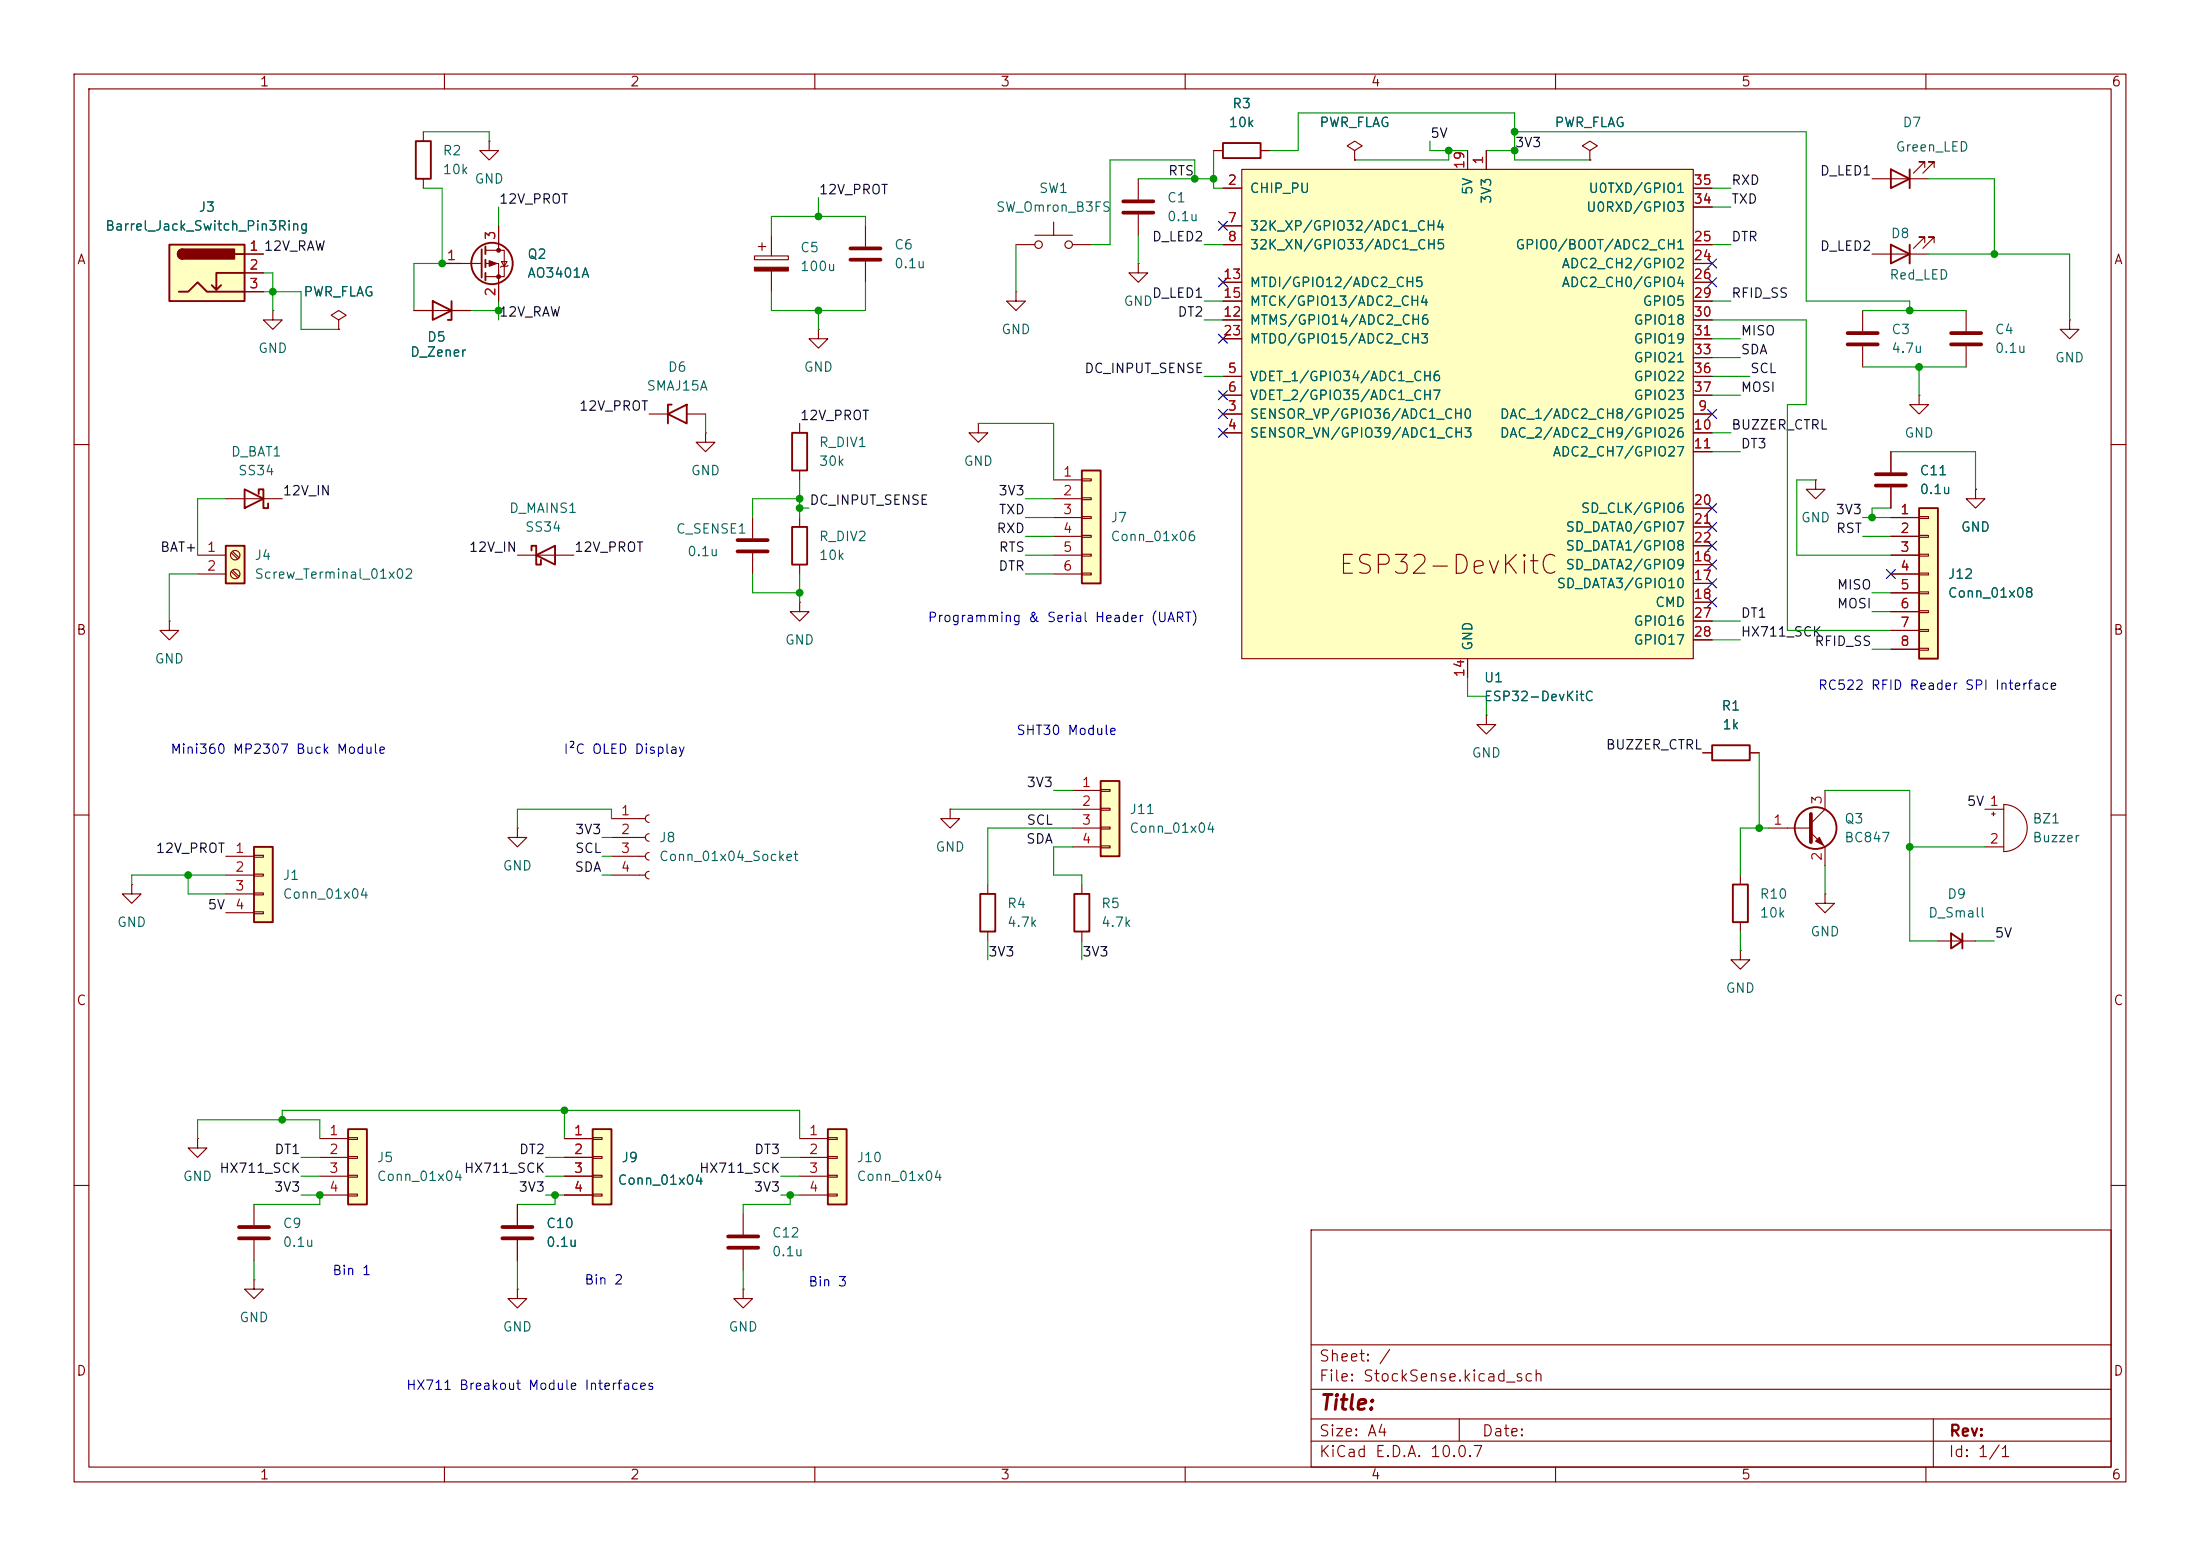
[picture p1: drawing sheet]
<svg xmlns="http://www.w3.org/2000/svg" width="297mm" height="210mm" viewBox="0 0 297 210" stroke-linecap="round" stroke-linejoin="round" font-family="sans-serif">
<g fill="none" stroke="#840000" stroke-width=".15">
<path d="M10 10h277v190h-277zM12 12h273v186h-273zM60 10v2M110 10v2M160 10v2M210 10v2M260 10v2M10 60h2M285 60h2M10 110h2M268 109.2h2.5M268 114.3h2.5"/>
<path d="M268.9 109.9h.5M269.1 109.6v.5M270.5 108.6a3.2 3.2 0 0 1 3.2 3.2 3.2 3.2 0 0 1-3.2 3.1zM285 110h2M10 160h2M69.8 162.6v2.8M69.8 167.4v2.8M177 166h108v32h-108zM285 160h2M60 198v2M110 198v2M160 198v2"/>
<path d="M177 194.5h108M177 191.5h108M177 187.5h108M177 181.5h108M197 191.5v3M210 198v2M260 198v2M261 191.5v6.5"/>
</g>
<path d="M67.8 165.6h4.1M67.8 167.1h4.1" fill="none" stroke="#840000" stroke-width=".51"/>
<path d="M167.6 22.9h61v66h-61z" fill="#ffffc2"/>
<g fill="none" stroke="#840000" stroke-width=".15">
<path d="M165.1 25.4h2.5M165.1 30.5h2.5M165.1 33h2.5M165.1 38.1h2.5M167.6 22.9h61v66h-61zM182.9 20.3l1-.6-1-.6-1 .6 1 .6v1.3M182.9 21.6h.1M198.1 20.3v2.6M200.7 20.3v2.6M228.6 25.4h2.5M228.6 33h2.5M228.6 38.1h2.5"/>
<path d="M228.6 35.6h2.5M228.6 27.9h2.5M107.9 57.2v1.2M165.1 55.9h2.5M165.1 58.4h2.5M165.1 50.8h2.5M165.1 53.3h2.5M165.1 43.2h2.5M165.1 40.6h2.5M165.1 45.7h2.5M228.6 55.9h2.5M228.6 58.4h2.5"/>
<path d="M228.6 50.8h2.5M228.6 53.3h2.5M228.6 43.2h2.5M228.6 40.6h2.5M228.6 45.7h2.5M228.6 48.3h2.5M101.6 69.9v2.7M101.6 74.7v2.8M107.9 63.5v1.3M107.9 69.9v1.2M107.9 76.2v1.3M228.6 61h2.5"/>
<path d="M228.6 76.2h2.5M228.6 78.7h2.5M228.6 68.6h2.5M228.6 71.1h2.5M228.6 73.7h2.5M255.3 61v2.8M255.3 65.8v2.8M266.7 66v1.3h1.3l-1.3 1.3-1.3-1.3h1.3M266.7 66h.1M107.9 81.3v1.3h1.3l-1.3 1.2-1.2-1.2h1.2M107.9 81.3h.1M198.1 88.9v2.5"/>
<path d="M228.6 81.3h2.5M228.6 83.8h2.5M228.6 86.4h2.5M69.8 174v1.3h1.3l-1.3 1.2-1.2-1.2h1.2M69.8 174h.1"/>
</g>
<path d="M106.9 58.4h2.1v5.1h-2.1zM106.9 71.1h2.1v5.1h-2.1z" fill="none" stroke="#840000" stroke-width=".25"/>
<path d="M99.6 72.9h4M99.6 74.4h4M253.2 64h4.1M253.2 65.5h4.1" fill="none" stroke="#840000" stroke-width=".51"/>
<path d="M30.5 73.7h2.5v5h-2.5z" fill="#ffffc2"/>
<path d="M30.5 73.7h2.5v5h-2.5z" fill="none" stroke="#840000" stroke-width=".25"/>
<g fill="none" stroke="#840000" stroke-width=".15">
<path d="M116.8 30.5v2.8M116.8 35.3v2.8M214.6 20.3l1-.6-1-.6-1 .6 1 .6v1.3M214.6 21.6h.1M110.5 44.5v1.2h1.3l-1.3 1.3-1.3-1.3h1.3M110.5 44.5h.1M26.7 74.9h3.8M26.7 77.5h3.8M31.2 74.6l.9 .8M31.2 77.1l.9 .9M31.4 74.4l.9 .9M31.4 77l.9 .8"/>
<circle cx="31.7" cy="77.5" r=".63"/>
<circle cx="31.7" cy="74.9" r=".63"/>
</g>
<path d="M114.8 33.5h4.1M114.8 35.1h4.1" fill="none" stroke="#840000" stroke-width=".51"/>
<path d="M148.6 105.4h2.5v10.2h-2.5z" fill="#ffffc2"/>
<path d="M90.2 55.9l2.5-1.3v2.6zM90.7 54.6h-.5v2.6M148.6 105.4h2.5v10.2h-2.5z" fill="none" stroke="#840000" stroke-width=".25"/>
<g fill="none" stroke="#840000" stroke-width=".15">
<path d="M101.9 34.5h4.5v.6h-4.5zM102.4 33.3h1M102.9 32.8v1M104.1 31.8v2.7M104.1 36.6v2.8M87.6 55.9h2.6M92.7 55.9h2.5M95.2 58.4v1.3h1.3l-1.3 1.3-1.2-1.3h1.2M95.2 58.4h.1M144.8 106.7h3.8M144.8 109.2h3.8M144.8 111.8h3.8"/>
<path d="M144.8 114.3h3.8M148.6 106.6h1.3v.2h-1.3zM148.6 109.1h1.3v.2h-1.3zM148.6 111.6h1.3v.3h-1.3zM148.6 114.2h1.3v.2h-1.3z"/>
</g>
<path d="M101.9 36.1h4.5v.5h-4.5z" fill="#840000" stroke="#840000" stroke-width=".15"/>
<path d="M259.1 68.6h2.5v20.3h-2.5z" fill="#ffffc2"/>
<path d="M259.1 68.6h2.5v20.3h-2.5z" fill="none" stroke="#840000" stroke-width=".25"/>
<g fill="none" stroke="#840000" stroke-width=".15">
<path d="M245.1 64.8v1.2h1.3l-1.3 1.3-1.3-1.3h1.3M245.1 64.8h.1M255.3 69.9h3.8M255.3 72.4h3.8M255.3 74.9h3.8M255.3 77.5h3.8M259.1 69.7h1.2v.3h-1.2zM259.1 72.3h1.2v.2h-1.2zM259.1 74.8h1.2v.3h-1.2zM259.1 77.3h1.2v.3h-1.2zM259.1 79.9h1.2v.2h-1.2zM255.3 80h3.8"/>
<path d="M255.3 82.6h3.8M255.3 85.1h3.8M255.3 87.6h3.8M259.1 82.4h1.2v.3h-1.2zM259.1 85h1.2v.2h-1.2zM259.1 87.5h1.2v.3h-1.2zM17.8 119.4v1.3h1.2l-1.2 1.2-1.3-1.2h1.3M17.8 119.4h.1M82.5 110.5h4.6M82.5 113h4.6M82.5 115.6h4.6M82.5 118.1h4.6"/>
<path d="M87.6 110a.51 .51 0 0 0-.5 .5 .51 .51 0 0 0 .5 .5M87.6 112.5a.51 .51 0 0 0-.5 .5 .51 .51 0 0 0 .5 .5M87.6 115.1a.51 .51 0 0 0-.5 .5 .51 .51 0 0 0 .5 .5M87.6 117.6a.51 .51 0 0 0-.5 .5 .51 .51 0 0 0 .5 .5"/>
</g>
<path d="M34.3 114.3h2.5v10.2h-2.5z" fill="#ffffc2"/>
<path d="M255.3 22.9l2.5 1.2-2.5 1.3zM255.3 33l2.5 1.3-2.5 1.3zM257.8 22.9v2.5M257.8 33v2.6M34.3 114.3h2.5v10.2h-2.5z" fill="none" stroke="#840000" stroke-width=".25"/>
<g fill="none" stroke="#840000" stroke-width=".15">
<path d="M153.7 35.6v1.2h1.2l-1.2 1.3-1.3-1.3h1.3M153.7 35.6h.1M252.7 24.1h7.6M252.7 34.3h7.6M259.8 22.6v-.8h-.7h.7l-1.5 1.6M259.8 32.8v-.8h-.7h.7l-1.5 1.5M261.1 22.6v-.8h-.8h.8l-1.5 1.6M261.1 32.8v-.8h-.8h.8l-1.5 1.5M30.5 115.6h3.8M30.5 118.1h3.8M34.3 115.4h1.3v.3h-1.3zM34.3 118h1.3v.2h-1.3z"/>
<path d="M30.5 120.7h3.8M30.5 123.2h3.8M34.3 120.5h1.3v.3h-1.3zM34.3 123.1h1.3v.2h-1.3z"/>
</g>
<path d="M111.8 152.4h2.5v10.2h-2.5z" fill="#ffffc2"/>
<path d="M111.8 152.4h2.5v10.2h-2.5z" fill="none" stroke="#840000" stroke-width=".25"/>
<g fill="none" stroke="#840000" stroke-width=".15">
<path d="M251.5 41.9v2.8M251.5 46.7v2.8M200.7 96.5v1.3h1.2l-1.2 1.3-1.3-1.3h1.3M200.7 96.5h.1M69.8 111.8v1.2h1.3l-1.3 1.3-1.2-1.3h1.2M69.8 111.8h.1M107.9 153.7h3.9M107.9 156.2h3.9M107.9 158.8h3.9M111.8 153.5h1.2v.3h-1.2zM111.8 156.1h1.2v.2h-1.2zM111.8 158.6h1.2v.3h-1.2z"/>
<path d="M107.9 161.3h3.9M111.8 161.2h1.2v.2h-1.2z"/>
</g>
<path d="M249.4 45h4.1M249.4 46.5h4.1" fill="none" stroke="#840000" stroke-width=".51"/>
<path d="M146 63.5h2.6v15.2h-2.6z" fill="#ffffc2"/>
<path d="M58.4 40.6l2.6 1.3-2.6 1.3zM61 40.6v2.6h-.5M71.8 74.3v-.6h.6v2.5h.6v-.6M72.4 74.9l2.5-1.2v2.5zM146 63.5h2.6v15.2h-2.6zM231.1 100.6h5.1v2h-5.1zM145 120.7h2.1v5h-2.1zM263.4 126l1.5 1-1.5 1zM264.9 126v2" fill="none" stroke="#840000" stroke-width=".25"/>
<g fill="none" stroke="#840000" stroke-width=".15">
<path d="M137.2 39.4v1.2h1.2l-1.2 1.3-1.3-1.3h1.3M137.2 39.4h.1M55.9 41.9h7.6M132.1 57.2v1.2h1.2l-1.2 1.3-1.3-1.3h1.3M132.1 57.2h.1M259.1 53.3v1.3h1.2l-1.2 1.3-1.3-1.3h1.3M259.1 53.3h.1M265.4 41.9v2.8M265.4 46.7v2.8M279.4 43.2v1.3h1.3l-1.3 1.2-1.3-1.2h1.3M279.4 43.2h.1M69.8 74.9h7.7"/>
<path d="M142.2 64.8h3.8M142.2 67.3h3.8M142.2 69.9h3.8M142.2 72.4h3.8M142.2 74.9h3.8M142.2 77.5h3.8M146 64.6h1.3v.3h-1.3zM146 67.2h1.3v.2h-1.3zM146 69.7h1.3v.3h-1.3zM146 72.3h1.3v.2h-1.3zM146 74.8h1.3v.3h-1.3zM146 77.3h1.3v.3h-1.3z"/>
<path d="M128.3 109.2v1.3h1.2l-1.2 1.3-1.3-1.3h1.3M128.3 109.2h.1M146 119.4v1.3M229.9 101.6h1.2M236.2 101.6h1.3M146 125.7v1.3M261.6 127h5.1M26.7 153.7v1.2h1.2l-1.2 1.3-1.3-1.3h1.3M26.7 153.7h.1M34.3 172.7v1.3h1.3l-1.3 1.3-1.3-1.3h1.3M34.3 172.7h.1M34.3 162.6v2.8"/>
<path d="M34.3 167.4v2.8M100.3 163.8v2.8M100.3 168.7v2.8"/>
</g>
<path d="M263.4 45h4.1M263.4 46.5h4.1M32.3 165.6h4M32.3 167.1h4M98.3 166.9h4.1M98.3 168.4h4.1" fill="none" stroke="#840000" stroke-width=".51"/>
<path d="M22.9 33h10.1v7.6h-10.1z" fill="#ffffc2"/>
<g fill="none" stroke="#840000" stroke-width=".25">
<path d="M56.1 19.1h2.1v5h-2.1zM165.1 19.3h5.1v2h-5.1zM22.9 33h10.1v7.6h-10.1zM24.1 39.4h1.3l1.3-1.3 1.2 1.3h5.1M24.6 33.7a.64 .64 0 0 0-.6 .6 .64 .64 0 0 0 .6 .6M29.8 38.5l-.6 .6M31.7 34.3h1.3M33 36.8h-3.8v2.3l-.6-.6M65 33.7v3.8M65.5 33.3v1M65.5 35.1v1M65.5 36.8v1"/>
<path d="M33 66l2.6 1.3-2.6 1.3zM34.9 66.7v-.7h.7v2.6h.6v-.7M233.9 119.4h2.1v5.1h-2.1zM132.3 120.7h2.1v5h-2.1z"/>
<circle cx="66.4" cy="35.6" r="2.79"/>
<circle cx="245.1" cy="111.8" r="2.82"/>
</g>
<g fill="#840000" stroke="#840000" stroke-width=".25">
<path d="M24.2 33.8l.4-.1v1.2a.63 .63 0 0 1-.5-.4 .63 .63 0 0 1 .1-.7z"/>
<path d="M24.6 33.7h7v1.2h-7z"/>
</g>
<g fill="none" stroke="#840000" stroke-width=".15">
<path d="M57.1 17.8v1.3M66 19.1v1.2h1.3l-1.3 1.3-1.2-1.3h1.2M66 19.1h.1M33 34.3h2.6M33 36.8h2.6M33 39.4h2.6M57.1 24.1v1.3M59.7 35.6h5.3M65.5 33.8h2.6v3.5h-2.6M65.5 35.6h1.8v5M67.3 30.5v3.3M67.7 35.3h.8l-.4 .6z"/>
<path d="M68.6 35.8l-.1 .1h-.8l-.1 .2M137.2 33h2.5M139.7 31.8h5.1M142.2 30v1.8M144.8 33h2.5M153.7 24.1v2.8M153.7 29v2.8M163.8 20.3h1.3M170.2 20.3h1.2M36.8 41.9v1.3h1.3l-1.3 1.3-1.2-1.3h1.2M36.8 41.9h.1M45.7 43.2l1-.7-1-.6-1 .6 1 .7v1.3"/>
<path d="M45.7 44.5h.1M30.5 67.3h7.6M22.9 83.8v1.3h1.2l-1.2 1.3-1.3-1.3h1.3M22.9 83.8h.1M133.3 119.4v1.3M234.9 118.1v1.3M238.8 111.8h5.7M244.5 112.4l1.9 1.9v2.5M246.4 106.7v2.5l-1.9 1.9M133.3 125.7v1.3M234.9 128.3v1.2h1.3l-1.3 1.3-1.2-1.3h1.2M234.9 128.3h.1"/>
<path d="M234.9 124.5v1.2M246.4 120.7v1.2h1.2l-1.2 1.3-1.3-1.3h1.3M246.4 120.7h.1M100.3 174v1.3h1.3l-1.3 1.2-1.2-1.2h1.2M100.3 174h.1"/>
<circle cx="140.2" cy="33" r=".51"/>
<circle cx="144.3" cy="33" r=".51"/>
</g>
<path d="M151.6 27.2h4.1M151.6 28.7h4.1M244.5 109.9v3.8" fill="none" stroke="#840000" stroke-width=".51"/>
<g fill="#840000" stroke="#840000" stroke-width=".15">
<path d="M245.6 113l.5 1-1-.5z"/>
<path d="M66 35.2l1.1 .4-1.1 .3z"/>
<circle cx="67.3" cy="33.8" r=".25"/>
<circle cx="67.3" cy="37.3" r=".25"/>
</g>
<path d="M80 152.4h2.5v10.2h-2.5z" fill="#ffffc2"/>
<path d="M80 152.4h2.5v10.2h-2.5z" fill="none" stroke="#840000" stroke-width=".25"/>
<path d="M76.2 153.7h3.8M76.2 156.2h3.8M76.2 158.8h3.8M80 153.5h1.3v.3h-1.3zM80 156.1h1.3v.2h-1.3zM80 158.6h1.3v.3h-1.3zM76.2 161.3h3.8M80 161.2h1.3v.2h-1.3z" fill="none" stroke="#840000" stroke-width=".15"/>
<path d="M47 152.4h2.5v10.2h-2.5z" fill="#ffffc2"/>
<path d="M47 152.4h2.5v10.2h-2.5z" fill="none" stroke="#840000" stroke-width=".25"/>
<g fill="none" stroke="#840000" stroke-width=".15">
<path d="M33 34.3h2.6M33 36.8h2.6M33 39.4h2.6M59.7 35.6h2.5M67.3 30.5v2.5M67.3 38.1v2.5M163.8 20.3h1.3M165.1 25.4h2.5M165.1 30.5h2.5M165.1 33h2.5M165.1 38.1h2.5M170.2 20.3h1.2"/>
<path d="M182.9 21.6h.1M198.1 20.3v2.6M200.7 20.3v2.6M214.6 21.6h.1M228.6 25.4h2.5M228.6 33h2.5M228.6 38.1h2.5M228.6 35.6h2.5M228.6 27.9h2.5M45.7 44.5h.1M55.9 41.9h2.5M61 41.9h2.5"/>
<path d="M165.1 55.9h2.5M165.1 58.4h2.5M165.1 50.8h2.5M165.1 53.3h2.5M165.1 43.2h2.5M165.1 40.6h2.5M165.1 45.7h2.5M228.6 55.9h2.5M228.6 58.4h2.5M228.6 50.8h2.5M228.6 53.3h2.5M228.6 43.2h2.5"/>
<path d="M228.6 40.6h2.5M228.6 45.7h2.5M228.6 48.3h2.5M228.6 61h2.5M228.6 76.2h2.5M228.6 78.7h2.5M228.6 68.6h2.5M228.6 71.1h2.5M228.6 73.7h2.5M255.3 61v2.8M255.3 65.8v2.8M255.3 69.9h3.8"/>
<path d="M255.3 72.4h3.8M255.3 74.9h3.8M255.3 77.5h3.8M266.7 66h.1M198.1 88.9v2.5M228.6 81.3h2.5M228.6 83.8h2.5M228.6 86.4h2.5M255.3 80h3.8M255.3 82.6h3.8M255.3 85.1h3.8M255.3 87.6h3.8"/>
<path d="M229.9 101.6h1.2M236.2 101.6h1.3M43.2 153.7h3.8M43.2 156.2h3.8M43.2 158.8h3.8M47 153.5h1.3v.3h-1.3zM47 156.1h1.3v.2h-1.3zM47 158.6h1.3v.3h-1.3zM76.2 153.7h3.8M76.2 156.2h3.8M76.2 158.8h3.8M43.2 161.3h3.8"/>
<path d="M47 161.2h1.3v.2h-1.3zM69.8 162.6v2.8M69.8 167.4v2.8M76.2 161.3h3.8"/>
</g>
<g fill="none" stroke="#009600" stroke-width=".15">
<path d="M57.1 17.8h8.9v1.3M193 19.1v1.2h5.1M204.5 17.8h39.3v22.8h14v1.3M35.6 39.4h5v5.1h5.1M35.6 36.8h1.2v5.1M57.1 25.4h2.6v10.2M61 35.6h-5.1v6.3M67.3 27.9v2.6M110.5 26.7v2.5M116.8 38.1v3.8h-12.7v-2.5M116.8 30.5v-1.3h-12.7v2.6M137.2 33v6.4"/>
<path d="M153.7 24.1h10.1M153.7 31.8v3.8M161.3 24.1v-2.5h-11.4v11.4h-2.6M162.6 33h2.5M163.8 20.3v5.1h1.3M171.4 20.3h3.9v-5.1h29.2v6.4h10.1M195.6 20.3v1.3h-12.7M200.7 20.3h3.8M231.1 27.9h2.6M231.1 25.4h2.6M231.1 33h2.6M260.3 24.1h8.9v10.2"/>
<path d="M260.3 34.3h19.1v8.9M63.5 41.9h3.8M67.3 40.6v2.6M95.2 55.9v2.5M110.5 41.9v2.6M132.1 57.2h10.1v7.6M162.6 40.6h2.5M162.6 50.8h2.5M162.6 43.2h2.5M231.1 43.2h12.7v11.4h-2.5v30.5h14M231.1 40.6h2.6M231.1 50.8h5.1"/>
<path d="M231.1 53.3h3.8M231.1 48.3h3.8M231.1 45.7h3.8M231.1 58.4h2.6M251.5 49.5h13.9M251.5 41.9h13.9M259.1 49.5v3.8M26.7 77.5h-3.8v6.3M30.5 67.3h-3.8v7.6M101.6 77.5v2.5h6.3M107.9 68.6h1.3M107.9 64.8v5.1"/>
<path d="M107.9 77.5v3.8M107.9 67.3h-6.3v2.6M138.4 69.9h3.8M138.4 72.4h3.8M138.4 74.9h3.8M138.4 67.3h3.8M138.4 77.5h3.8M231.1 61h3.8M245.1 64.8h-2.5v10.1h12.7M251.5 69.9h3.8M251.5 72.4h3.8M255.3 68.6h-2.6v1.3"/>
<path d="M255.3 61h11.4v5M198.1 91.4v2.6h2.6v2.5M231.1 86.4h3.8M231.1 83.8h3.8M252.7 80h2.6M252.7 82.6h2.6M252.7 87.6h2.6M25.4 118.1v2.6h5.1M30.5 118.1h-12.7v1.3M81.3 118.1h1.2M81.3 113h1.2M81.3 115.6h1.2"/>
<path d="M82.5 110.5v-1.3h-12.7v2.6M128.3 109.2h16.5M142.2 106.7h2.6M144.8 111.8h-11.5v7.6M144.8 114.3h-2.6v3.8h3.8v1.3M237.5 101.6v10.2M238.8 111.8h-3.9v6.3M246.4 106.7h11.4v20.3h3.8M246.4 116.8v3.9M257.8 114.3h10.2M133.3 127v2.5M146 127v2.5"/>
<path d="M234.9 125.7v2.6M266.7 127h2.5M26.7 153.7v-2.6h16.5v2.6M38.1 151.1v-1.2h69.8v3.8M40.6 156.2h2.6M40.6 158.8h2.6M73.7 156.2h2.5M73.7 158.8h2.5M76.2 149.9v3.8M105.4 156.2h2.5M105.4 158.8h2.5M34.3 170.2v2.5"/>
<path d="M40.6 161.3h2.6v1.3h-8.9M69.8 170.2v3.8M73.7 161.3h2.5M74.9 161.3v1.3h-5.1M100.3 171.5v2.5M105.4 161.3h2.5M106.7 161.3v1.3h-6.4v1.2"/>
</g>
<g fill="none" stroke="#000084" stroke-width=".15">
<path d="M164.5 37.5l1.2 1.2M164.5 29.9l1.2 1.2M165.7 37.5l-1.2 1.2M165.7 29.9l-1.2 1.2M230.5 37.5l1.2 1.2M230.5 35l1.2 1.2M231.7 37.5l-1.2 1.2M231.7 35l-1.2 1.2M164.5 57.8l1.2 1.2M164.5 55.3l1.2 1.2M164.5 45.1l1.2 1.2M164.5 52.7l1.2 1.2"/>
<path d="M165.7 57.8l-1.2 1.2M165.7 55.3l-1.2 1.2M165.7 45.1l-1.2 1.2M165.7 52.7l-1.2 1.2M230.5 55.3l1.2 1.2M231.7 55.3l-1.2 1.2M230.5 68l1.2 1.2M230.5 70.5l1.2 1.2M230.5 73.1l1.2 1.2M230.5 75.6l1.2 1.2M230.5 78.1l1.2 1.2M231.7 68l-1.2 1.2"/>
<path d="M231.7 70.5l-1.2 1.2M231.7 73.1l-1.2 1.2M231.7 75.6l-1.2 1.2M231.7 78.1l-1.2 1.2M254.7 76.9l1.2 1.2M255.9 76.9l-1.2 1.2M230.5 80.7l1.2 1.2M231.7 80.7l-1.2 1.2"/>
</g>
<g fill="#009600" stroke="#009600" stroke-width=".14">
<circle cx="252.7" cy="69.9" r=".46"/>
<circle cx="257.8" cy="41.9" r=".46"/>
<circle cx="269.2" cy="34.3" r=".46"/>
<circle cx="259.1" cy="49.5" r=".46"/>
<circle cx="257.8" cy="114.3" r=".46"/>
<circle cx="237.5" cy="111.8" r=".46"/>
<circle cx="163.8" cy="24.1" r=".46"/>
<circle cx="204.5" cy="17.8" r=".46"/>
<circle cx="204.5" cy="20.3" r=".46"/>
<circle cx="195.6" cy="20.3" r=".46"/>
<circle cx="161.3" cy="24.1" r=".46"/>
<circle cx="59.7" cy="35.6" r=".46"/>
<circle cx="36.8" cy="39.4" r=".46"/>
<circle cx="67.3" cy="41.9" r=".46"/>
<circle cx="38.1" cy="151.1" r=".46"/>
<circle cx="76.2" cy="149.9" r=".46"/>
<circle cx="25.4" cy="118.1" r=".46"/>
<circle cx="110.5" cy="41.9" r=".46"/>
<circle cx="110.5" cy="29.2" r=".46"/>
<circle cx="107.9" cy="68.6" r=".46"/>
<circle cx="107.9" cy="80" r=".46"/>
<circle cx="107.9" cy="67.3" r=".46"/>
<circle cx="74.9" cy="161.3" r=".46"/>
<circle cx="43.2" cy="161.3" r=".46"/>
<circle cx="106.7" cy="161.3" r=".46"/>
</g>
<text font-size="2.5" fill="#840000" x="180.5" y="78.1">ESP32-DevKitC</text>
<text font-size="2" fill="#840000" x="178" y="190.8">Title:</text>
<g font-size="1.5" fill="#840000">
<text x="178" y="184.1">Sheet: /</text>
<text x="178" y="186.8">File: StockSense.kicad_sch</text>
<text x="178" y="197">KiCad E.D.A. 10.0.7</text>
<text x="178" y="194.2">Size: A4</text>
<text x="200" y="194.2">Date:</text>
<text x="263" y="197">Id: 1/1</text>
<text x="263" y="194.2">Rev:</text>
</g>
<g font-size="1.3" fill="#840000">
<text x="35" y="12">1</text>
<text x="85" y="12">2</text>
<text x="135" y="12">3</text>
<text x="185" y="12">4</text>
<text x="235" y="12">5</text>
<text x="285" y="12">6</text>
<text x="10.3" y="36">A</text>
<text x="285.3" y="36">A</text>
<text x="10.2" y="86">B</text>
<text x="285.2" y="86">B</text>
<text x="10.2" y="136">C</text>
<text x="285.2" y="136">C</text>
<text x="10.2" y="186">D</text>
<text x="285.2" y="186">D</text>
<text x="35" y="200">1</text>
<text x="85" y="200">2</text>
<text x="135" y="200">3</text>
<text x="185" y="200">4</text>
<text x="235" y="200">5</text>
<text x="285" y="200">6</text>
</g>
<g font-size="1.3" fill="#006464">
<text x="165.8" y="17.5">10k</text>
<text x="166.3" y="14.9">R3</text>
<text x="178" y="17.5">PWR_FLAG</text>
<text x="209.8" y="17.5">PWR_FLAG</text>
<text x="256.8" y="17.5">D7</text>
<text x="59.7" y="21.3">R2</text>
<text x="59.7" y="23.8">10k</text>
<text x="255.8" y="20.8">Green_LED</text>
<text x="26.7" y="28.9">J3</text>
<text x="64" y="25.1">GND</text>
<text x="134.4" y="28.9">SW_Omron_B3FS</text>
<text x="140.2" y="26.4">SW1</text>
<text x="157.5" y="27.6">C1</text>
<text x="168.6" y="26.4">CHIP_PU</text>
<text x="199.1" y="26.4" transform="rotate(-90 199.1 26.4)">5V</text>
<text x="201.6" y="27.6" transform="rotate(-90 201.6 27.6)">3V3</text>
<text x="214.1" y="28.9">U0RXD/GPIO3</text>
<text x="214.4" y="26.4">U0TXD/GPIO1</text>
<text x="14.1" y="31.4">Barrel_Jack_Switch_Pin3Ring</text>
<text x="71.1" y="35.3">Q2</text>
<text x="107.9" y="34.4">C5</text>
<text x="120.6" y="34">C6</text>
<text x="157.5" y="30.2">0.1u</text>
<text x="168.6" y="31.4">32K_XP/GPIO32/ADC1_CH4</text>
<text x="168.6" y="34">32K_XN/GPIO33/ADC1_CH5</text>
<text x="204.5" y="34">GPIO0/BOOT/ADC2_CH1</text>
<text x="255.2" y="32.5">D8</text>
<text x="40.9" y="40.3">PWR_FLAG</text>
<text x="71.1" y="37.8">AO3401A</text>
<text x="107.9" y="36.9">100u</text>
<text x="120.6" y="36.5">0.1u</text>
<text x="151.6" y="41.6">GND</text>
<text x="168.6" y="39.1">MTDI/GPIO12/ADC2_CH5</text>
<text x="168.6" y="41.6">MTCK/GPIO13/ADC2_CH4</text>
<text x="210.7" y="36.5">ADC2_CH2/GPIO2</text>
<text x="210.7" y="39.1">ADC2_CH0/GPIO4</text>
<text x="221.7" y="41.6">GPIO5</text>
<text x="255" y="38">Red_LED</text>
<text x="34.8" y="48">GND</text>
<text x="57.6" y="46.4">D5</text>
<text x="135.1" y="45.4">GND</text>
<text x="168.6" y="44.1">MTMS/GPIO14/ADC2_CH6</text>
<text x="168.6" y="46.7">MTDO/GPIO15/ADC2_CH3</text>
<text x="220.5" y="44.1">GPIO18</text>
<text x="220.5" y="46.7">GPIO19</text>
<text x="255.3" y="45.4">C3</text>
<text x="255.3" y="48">4.7u</text>
<text x="269.2" y="45.4">C4</text>
<text x="269.2" y="48">0.1u</text>
<text x="55.3" y="48.5">D_Zener</text>
<text x="87.2" y="53">SMAJ15A</text>
<text x="90.1" y="50.5">D6</text>
<text x="108.4" y="50.5">GND</text>
<text x="168.6" y="51.8">VDET_1/GPIO34/ADC1_CH6</text>
<text x="220.5" y="49.2">GPIO21</text>
<text x="220.5" y="51.8">GPIO22</text>
<text x="277.3" y="49.2">GND</text>
<text x="168.6" y="56.8">SENSOR_VP/GPIO36/ADC1_CH0</text>
<text x="168.6" y="59.4">SENSOR_VN/GPIO39/ADC1_CH3</text>
<text x="168.6" y="54.3">VDET_2/GPIO35/ADC1_CH7</text>
<text x="202.4" y="56.8">DAC_1/ADC2_CH8/GPIO25</text>
<text x="202.4" y="59.4">DAC_2/ADC2_CH9/GPIO26</text>
<text x="220.5" y="54.3">GPIO23</text>
<text x="257" y="59.4">GND</text>
<text x="31.1" y="61.9">D_BAT1</text>
<text x="32.1" y="64.5">SS34</text>
<text x="93.2" y="64.5">GND</text>
<text x="110.5" y="60.7">R_DIV1</text>
<text x="110.5" y="63.2">30k</text>
<text x="130" y="63.2">GND</text>
<text x="209.5" y="61.9">ADC2_CH7/GPIO27</text>
<text x="259.1" y="64.5">C11</text>
<text x="68.6" y="69.5">D_MAINS1</text>
<text x="149.8" y="70.8">J7</text>
<text x="213.3" y="69.5">SD_CLK/GPIO6</text>
<text x="243" y="70.8">GND</text>
<text x="259.1" y="67">0.1u</text>
<text x="34.3" y="75.9">J4</text>
<text x="70.8" y="72.1">SS34</text>
<text x="91.2" y="72.3">C_SENSE1</text>
<text x="92.7" y="75.4">0.1u</text>
<text x="110.5" y="73.4">R_DIV2</text>
<text x="110.5" y="75.9">10k</text>
<text x="149.8" y="73.4">Conn_01x06</text>
<text x="211.3" y="77.2">SD_DATA2/GPIO9</text>
<text x="211.3" y="72.1">SD_DATA0/GPIO7</text>
<text x="211.3" y="74.6">SD_DATA1/GPIO8</text>
<text x="264.6" y="72.1">GND</text>
<text x="34.3" y="78.4">Screw_Terminal_01x02</text>
<text x="210.1" y="79.7">SD_DATA3/GPIO10</text>
<text x="223.4" y="82.2">CMD</text>
<text x="262.9" y="78.4">J12</text>
<text x="262.9" y="81">Conn_01x08</text>
<text x="20.8" y="89.9">GND</text>
<text x="105.9" y="87.3">GND</text>
<text x="199.1" y="87.9" transform="rotate(-90 199.1 87.9)">GND</text>
<text x="220.5" y="84.8">GPIO16</text>
<text x="220.5" y="87.3">GPIO17</text>
<text x="200.2" y="92.4">U1</text>
<text x="200.2" y="94.9">ESP32-DevKitC</text>
<text x="232.3" y="96.2">R1</text>
<text x="232.4" y="98.8">1k</text>
<text x="198.6" y="102.6">GND</text>
<text x="88.9" y="114">J8</text>
<text x="152.4" y="110.2">J11</text>
<text x="152.4" y="112.7">Conn_01x04</text>
<text x="248.9" y="111.5">Q3</text>
<text x="248.9" y="114">BC847</text>
<text x="274.3" y="111.5">BZ1</text>
<text x="274.3" y="114">Buzzer</text>
<text x="38.1" y="119.1">J1</text>
<text x="67.8" y="117.8">GND</text>
<text x="88.9" y="116.5">Conn_01x04_Socket</text>
<text x="126.2" y="115.3">GND</text>
<text x="15.7" y="125.4">GND</text>
<text x="38.1" y="121.6">Conn_01x04</text>
<text x="135.9" y="122.9">R4</text>
<text x="135.9" y="125.4">4.7k</text>
<text x="148.6" y="122.9">R5</text>
<text x="148.6" y="125.4">4.7k</text>
<text x="237.5" y="121.6">R10</text>
<text x="237.5" y="124.2">10k</text>
<text x="260.2" y="124.2">D_Small</text>
<text x="262.8" y="121.6">D9</text>
<text x="244.3" y="126.7">GND</text>
<text x="232.9" y="134.3">GND</text>
<text x="24.6" y="159.7">GND</text>
<text x="50.8" y="157.2">J5</text>
<text x="50.8" y="159.7">Conn_01x04</text>
<text x="83.3" y="160.2">Conn_01x04</text>
<text x="83.8" y="157.2">J9</text>
<text x="115.6" y="157.2">J10</text>
<text x="115.6" y="159.7">Conn_01x04</text>
<text x="38.1" y="166.1">C9</text>
<text x="73.6" y="166.1">C10</text>
<text x="104.1" y="167.3">C12</text>
<text x="38.1" y="168.6">0.1u</text>
<text x="73.6" y="168.6">0.1u</text>
<text x="104.1" y="169.9">0.1u</text>
<text x="32.2" y="178.8">GND</text>
<text x="67.8" y="180">GND</text>
<text x="98.3" y="180">GND</text>
</g>
<g font-size="1.3" fill="#0f0f0f">
<text x="193" y="18.9">5V</text>
<text x="204.4" y="20.2">3V3</text>
<text x="67.3" y="27.8">12V_PROT</text>
<text x="110.5" y="26.5">12V_PROT</text>
<text x="157.6" y="24">RTS</text>
<text x="233.7" y="27.8">TXD</text>
<text x="233.7" y="25.3">RXD</text>
<text x="245.6" y="24">D_LED1</text>
<text x="35.5" y="34.2">12V_RAW</text>
<text x="155.4" y="32.9">D_LED2</text>
<text x="233.7" y="32.9">DTR</text>
<text x="245.6" y="34.2">D_LED2</text>
<text x="155.4" y="40.5">D_LED1</text>
<text x="233.7" y="40.5">RFID_SS</text>
<text x="67.3" y="43.1">12V_RAW</text>
<text x="158.9" y="43.1">DT2</text>
<text x="234.9" y="45.6">MISO</text>
<text x="146.3" y="50.7">DC_INPUT_SENSE</text>
<text x="234.9" y="53.2">MOSI</text>
<text x="234.9" y="48.1">SDA</text>
<text x="236.2" y="50.7">SCL</text>
<text x="78.1" y="55.8">12V_PROT</text>
<text x="107.9" y="57">12V_PROT</text>
<text x="233.7" y="58.3">BUZZER_CTRL</text>
<text x="234.9" y="60.8">DT3</text>
<text x="38.1" y="67.2">12V_IN</text>
<text x="109.2" y="68.5">DC_INPUT_SENSE</text>
<text x="134.7" y="67.2">3V3</text>
<text x="134.8" y="69.7">TXD</text>
<text x="247.7" y="69.7">3V3</text>
<text x="21.5" y="74.8">BAT+</text>
<text x="63.2" y="74.8">12V_IN</text>
<text x="77.4" y="74.8">12V_PROT</text>
<text x="134.5" y="72.3">RXD</text>
<text x="134.7" y="77.3">DTR</text>
<text x="134.8" y="74.8">RTS</text>
<text x="247.8" y="72.3">RST</text>
<text x="234.9" y="83.7">DT1</text>
<text x="247.9" y="79.9">MISO</text>
<text x="247.9" y="82.4">MOSI</text>
<text x="234.9" y="86.2">HX711_SCK</text>
<text x="244.9" y="87.5">RFID_SS</text>
<text x="216.7" y="101.5">BUZZER_CTRL</text>
<text x="138.5" y="106.6">3V3</text>
<text x="77.5" y="112.9">3V3</text>
<text x="138.5" y="111.6">SCL</text>
<text x="265.4" y="109.1">5V 1</text>
<text x="20.9" y="115.4">12V_PROT</text>
<text x="77.5" y="118">SDA</text>
<text x="77.5" y="115.4">SCL</text>
<text x="138.4" y="114.2">SDA</text>
<text x="28" y="123.1">5V</text>
<text x="133.3" y="129.4">3V3</text>
<text x="146" y="129.4">3V3</text>
<text x="269.2" y="126.9">5V</text>
<text x="29.5" y="158.6">HX711_SCK</text>
<text x="36.9" y="161.2">3V3</text>
<text x="37" y="156.1">DT1</text>
<text x="62.5" y="158.6">HX711_SCK</text>
<text x="69.9" y="161.2">3V3</text>
<text x="70" y="156.1">DT2</text>
<text x="94.3" y="158.6">HX711_SCK</text>
<text x="101.7" y="161.2">3V3</text>
<text x="101.7" y="156.1">DT3</text>
</g>
<g font-size="1.3" fill="#a90000">
<text x="198" y="22.9" transform="rotate(-90 198 22.9)">19</text>
<text x="200.5" y="22.3" transform="rotate(-90 200.5 22.3)">1</text>
<text x="165.6" y="25.3">2</text>
<text x="228.5" y="27.8">34</text>
<text x="228.5" y="25.3">35</text>
<text x="33.6" y="34.2">1</text>
<text x="60.2" y="35.4">1</text>
<text x="67.2" y="32.5" transform="rotate(-90 67.2 32.5)">3</text>
<text x="165.6" y="30.3">7</text>
<text x="165.6" y="32.9">8</text>
<text x="228.5" y="35.4">24</text>
<text x="228.5" y="32.9">25</text>
<text x="33.6" y="36.7">2</text>
<text x="33.6" y="39.2">3</text>
<text x="67.2" y="40.1" transform="rotate(-90 67.2 40.1)">2</text>
<text x="165" y="38">13</text>
<text x="165" y="40.5">15</text>
<text x="228.5" y="38">26</text>
<text x="228.5" y="40.5">29</text>
<text x="165" y="43">12</text>
<text x="165" y="45.6">23</text>
<text x="228.5" y="43">30</text>
<text x="228.5" y="45.6">31</text>
<text x="165.6" y="50.7">5</text>
<text x="165.6" y="53.2">6</text>
<text x="228.5" y="48.1">33</text>
<text x="228.5" y="50.7">36</text>
<text x="228.5" y="53.2">37</text>
<text x="165.6" y="55.7">3</text>
<text x="165.6" y="58.3">4</text>
<text x="228.5" y="58.3">10</text>
<text x="229.1" y="55.7">9</text>
<text x="143.4" y="64.6">1</text>
<text x="228.5" y="60.8">11</text>
<text x="143.4" y="67.2">2</text>
<text x="143.4" y="69.7">3</text>
<text x="228.5" y="68.4">20</text>
<text x="228.5" y="71">21</text>
<text x="256.4" y="69.7">1</text>
<text x="27.8" y="74.8">1</text>
<text x="27.8" y="77.3">2</text>
<text x="143.4" y="72.3">4</text>
<text x="143.4" y="74.8">5</text>
<text x="143.4" y="77.3">6</text>
<text x="228.5" y="76.1">16</text>
<text x="228.5" y="73.5">22</text>
<text x="256.4" y="72.3">2</text>
<text x="256.4" y="74.8">3</text>
<text x="256.4" y="77.3">4</text>
<text x="228.5" y="78.6">17</text>
<text x="228.5" y="81.1">18</text>
<text x="228.5" y="83.7">27</text>
<text x="256.4" y="79.9">5</text>
<text x="256.4" y="82.4">6</text>
<text x="228.5" y="86.2">28</text>
<text x="256.4" y="85">7</text>
<text x="256.4" y="87.5">8</text>
<text x="198" y="91.5" transform="rotate(-90 198 91.5)">14</text>
<text x="146" y="106.5">1</text>
<text x="83.7" y="110.4">1</text>
<text x="83.7" y="112.9">2</text>
<text x="146" y="109.1">2</text>
<text x="146" y="111.6">3</text>
<text x="239.3" y="111.6">1</text>
<text x="246.2" y="108.7" transform="rotate(-90 246.2 108.7)">3</text>
<text x="31.7" y="115.4">1</text>
<text x="31.7" y="118">2</text>
<text x="83.7" y="115.4">3</text>
<text x="83.7" y="118">4</text>
<text x="146" y="114.2">4</text>
<text x="246.2" y="116.3" transform="rotate(-90 246.2 116.3)">2</text>
<text x="268.5" y="114.2">2</text>
<text x="31.7" y="120.5">3</text>
<text x="31.7" y="123.1">4</text>
<text x="44.4" y="153.5">1</text>
<text x="77.4" y="153.5">1</text>
<text x="109.1" y="153.5">1</text>
<text x="44.4" y="156.1">2</text>
<text x="44.4" y="158.6">3</text>
<text x="44.4" y="161.2">4</text>
<text x="77.4" y="156.1">2</text>
<text x="77.4" y="158.6">3</text>
<text x="77.4" y="161.2">4</text>
<text x="109.1" y="156.1">2</text>
<text x="109.1" y="158.6">3</text>
<text x="109.1" y="161.2">4</text>
</g>
<g font-size="1.3" fill="#0000c2">
<text x="125.1" y="84.3">Programming &amp; Serial Header (UART)</text>
<text x="245.3" y="93.4">RC522 RFID Reader SPI Interface</text>
<text x="137.1" y="99.5">SHT30 Module</text>
<text x="22.9" y="102.1">Mini360 MP2307 Buck Module</text>
<text x="76" y="102.1">I²C OLED Display</text>
<text x="44.8" y="172.4">Bin 1</text>
<text x="78.8" y="173.7">Bin 2</text>
<text x="109" y="173.9">Bin 3</text>
<text x="54.7" y="187.9">HX711 Breakout Module Interfaces</text>
</g>
</svg>
